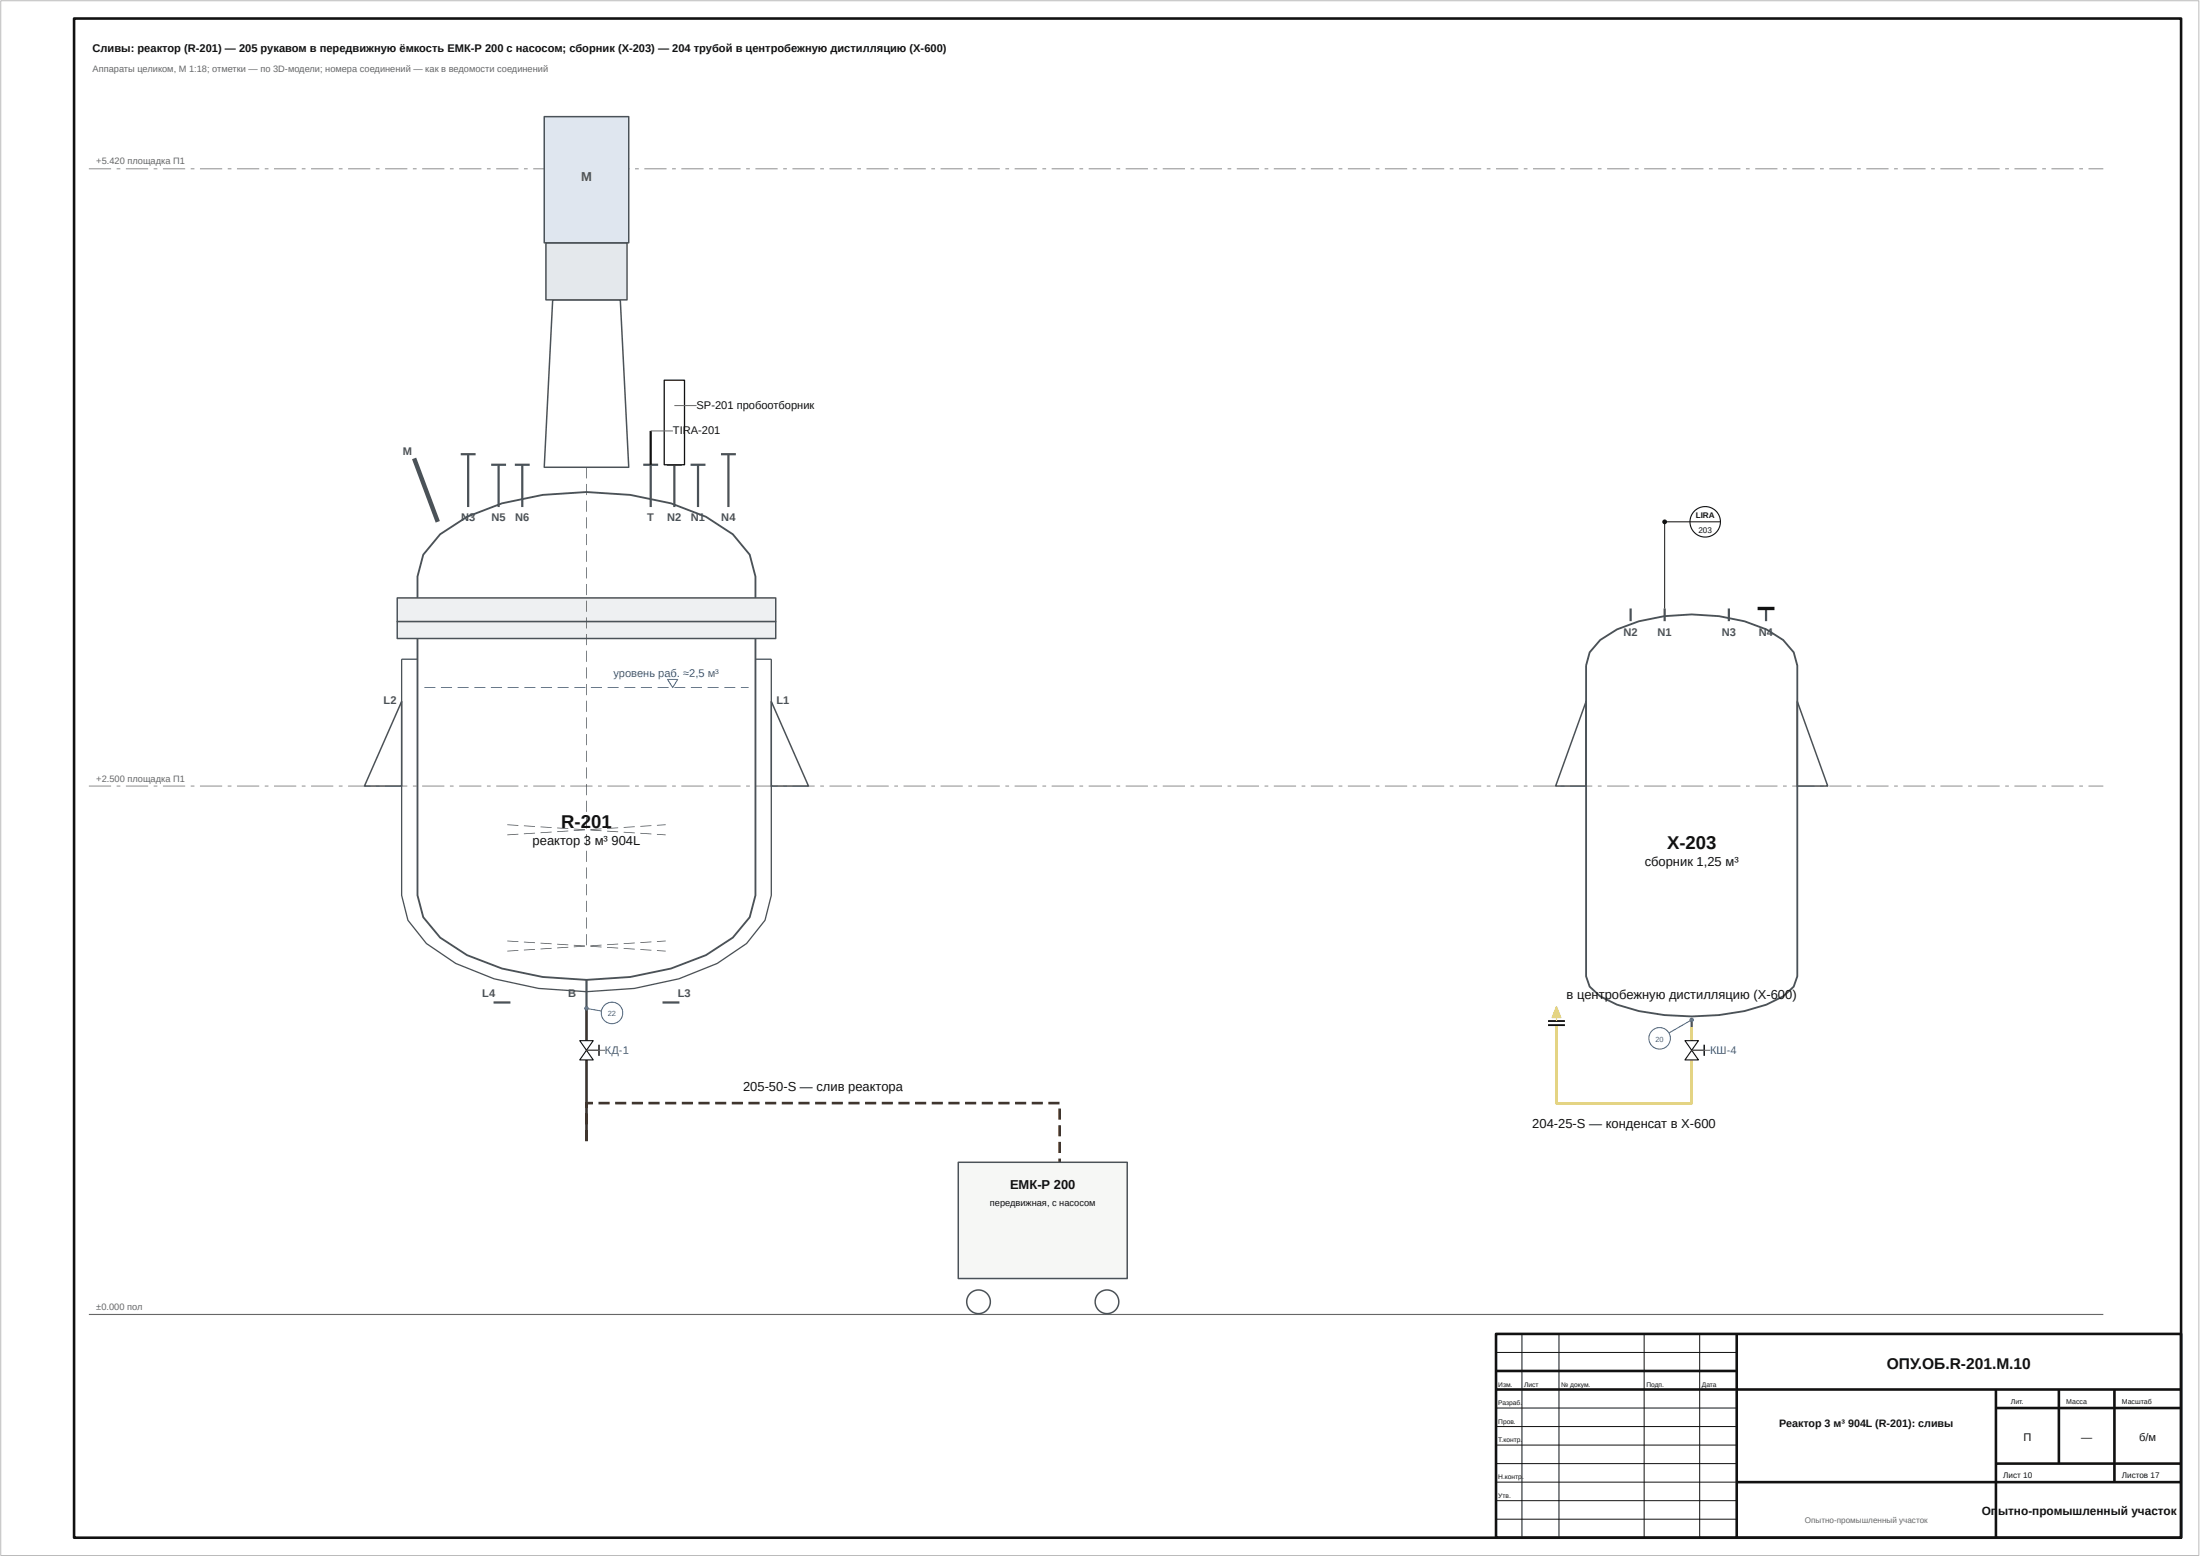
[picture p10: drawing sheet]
<svg xmlns="http://www.w3.org/2000/svg" width="594mm" height="420mm" viewBox="0 0 594 420" stroke-linecap="round" stroke-linejoin="round" font-family="sans-serif">
<path d="M469 360v55M404 370h65M404 375h185M539 375v40M539 380h50M556 375v20M571 375v25M469 400h120M539 395h50" fill="none" stroke="#111" stroke-width=".7" stroke-linecap="butt"/>
<path d="M158.4 272.1v8.7M158.4 286v22" fill="none" stroke="#4a2d1a" stroke-width=".7" stroke-linecap="butt"/>
<path d="M158 305h.7v3h-.7zM158 300.5h.7v3h-.7zM158.1 297.5l2-.1v.7h-1.7v-.4h.3v1.3h-.7zM161.6 297.4h3v.7h-3zM166.1 297.4h3v.7h-3zM170.6 297.4h3v.7h-3zM175.1 297.4h3v.7h-3zM179.6 297.4h3v.7h-3zM184.1 297.4h3v.7h-3zM188.6 297.4h3v.7h-3zM193.1 297.4h3v.7h-3zM197.6 297.4h3v.7h-3zM202.1 297.4h3v.7h-3zM206.6 297.4h3v.7h-3zM211.1 297.4h3v.7h-3zM215.6 297.4h3v.7h-3zM220.1 297.4h3v.7h-3zM224.6 297.4h3v.7h-3zM229.1 297.4h3v.7h-3zM233.6 297.4h3v.7h-3zM238.1 297.4h3v.7h-3zM242.6 297.4h3v.7h-3zM247.1 297.4h3v.7h-3zM251.6 297.4h3v.7h-3zM256.1 297.4h3v.7h-3zM260.6 297.4h3v.7h-3zM265.1 297.4h3v.7h-3zM269.6 297.4h3v.7h-3zM274.1 297.4h3v.7h-3zM278.6 297.4h3v.7h-3zM283.1 297.4h3v.7h-3zM285.8 299.2h.7v3h-.7zM285.8 303.7h.7v3h-.7zM285.8 308.2h.7v3h-.7zM285.8 312.7h.7v1h-.7z" fill="#4a2d1a"/>
<path d="M420.3 276.7v21.1h36.5v-11.8M456.8 277.2v3.6" fill="none" stroke="#e9cf4e" stroke-width=".7" stroke-linecap="butt"/>
<path d="M.2 .2h593.6v419.6h-593.6z" fill="none" stroke="#bbb" stroke-width=".27"/>
<path d="M20 5h569v410h-569zM404 360h185v55h-185z" fill="none" stroke="#111" stroke-width=".7" stroke-linecap="butt"/>
<path d="M411 360v55M421 360v55M444 360v55M459 360v55M404 365h65M404 380h65M404 385h65M404 390h65M404 395h65M404 400h65M404 405h65M404 410h65" fill="none" stroke="#111" stroke-width=".27"/>
<path d="M24 354.7h544" fill="none" stroke="#666" stroke-width=".3"/>
<g fill="#666">
<path d="M24 212h6v.2h-6zM31.5 212h1v.2h-1zM34 212h6v.2h-6zM41.5 212h1v.2h-1zM44 212h6v.2h-6zM51.5 212h1v.2h-1zM54 212h6v.2h-6zM61.5 212h1v.2h-1zM64 212h6v.2h-6zM71.5 212h1v.2h-1zM74 212h6v.2h-6zM81.5 212h1v.2h-1zM84 212h6v.2h-6zM91.5 212h1v.2h-1zM94 212h6v.2h-6zM101.5 212h1v.2h-1zM104 212h6v.2h-6zM111.5 212h1v.2h-1zM114 212h6v.2h-6zM121.5 212h1v.2h-1zM124 212h6v.2h-6zM131.5 212h1v.2h-1zM134 212h6v.2h-6zM141.5 212h1v.2h-1zM144 212h6v.2h-6zM151.5 212h1v.2h-1zM154 212h6v.2h-6zM161.5 212h1v.2h-1zM164 212h6v.2h-6zM171.5 212h1v.2h-1zM174 212h6v.2h-6zM181.5 212h1v.2h-1zM184 212h6v.2h-6zM191.5 212h1v.2h-1zM194 212h6v.2h-6zM201.5 212h1v.2h-1zM204 212h6v.2h-6zM211.5 212h1v.2h-1zM214 212h6v.2h-6zM221.5 212h1v.2h-1zM224 212h6v.2h-6zM231.5 212h1v.2h-1zM234 212h6v.2h-6zM241.5 212h1v.2h-1zM244 212h6v.2h-6zM251.5 212h1v.2h-1zM254 212h6v.2h-6zM261.5 212h1v.2h-1zM264 212h6v.2h-6zM271.5 212h1v.2h-1zM274 212h6v.2h-6zM281.5 212h1v.2h-1zM284 212h6v.2h-6zM291.5 212h1v.2h-1zM294 212h6v.2h-6zM301.5 212h1v.2h-1zM304 212h6v.2h-6zM311.5 212h1v.2h-1zM314 212h6v.2h-6zM321.5 212h1v.2h-1zM324 212h6v.2h-6zM331.5 212h1v.2h-1zM334 212h6v.2h-6zM341.5 212h1v.2h-1zM344 212h6v.2h-6zM351.5 212h1v.2h-1zM354 212h6v.2h-6zM361.5 212h1v.2h-1zM364 212h6v.2h-6zM371.5 212h1v.2h-1zM374 212h6v.2h-6zM381.5 212h1v.2h-1zM384 212h6v.2h-6zM391.5 212h1v.2h-1zM394 212h6v.2h-6zM401.5 212h1v.2h-1zM404 212h6v.2h-6zM411.5 212h1v.2h-1zM414 212h6v.2h-6zM421.5 212h1v.2h-1zM424 212h6v.2h-6zM431.5 212h1v.2h-1zM434 212h6v.2h-6zM441.5 212h1v.2h-1zM444 212h6v.2h-6zM451.5 212h1v.2h-1zM454 212h6v.2h-6zM461.5 212h1v.2h-1zM464 212h6v.2h-6zM471.5 212h1v.2h-1zM474 212h6v.2h-6zM481.5 212h1v.2h-1zM484 212h6v.2h-6zM491.5 212h1v.2h-1zM494 212h6v.2h-6zM501.5 212h1v.2h-1zM504 212h6v.2h-6zM511.5 212h1v.2h-1zM514 212h6v.2h-6zM521.5 212h1v.2h-1zM524 212h6v.2h-6zM531.5 212h1v.2h-1zM534 212h6v.2h-6zM541.5 212h1v.2h-1zM544 212h6v.2h-6zM551.5 212h1v.2h-1zM554 212h6v.2h-6zM561.5 212h1v.2h-1zM564 212h4v.2h-4z"/>
<path d="M24 45.5h6v.2h-6zM31.5 45.5h1v.2h-1zM34 45.5h6v.2h-6zM41.5 45.5h1v.2h-1zM44 45.5h6v.2h-6zM51.5 45.5h1v.2h-1zM54 45.5h6v.2h-6zM61.5 45.5h1v.2h-1zM64 45.5h6v.2h-6zM71.5 45.5h1v.2h-1zM74 45.5h6v.2h-6zM81.5 45.5h1v.2h-1zM84 45.5h6v.2h-6zM91.5 45.5h1v.2h-1zM94 45.5h6v.2h-6zM101.5 45.5h1v.2h-1zM104 45.5h6v.2h-6zM111.5 45.5h1v.2h-1zM114 45.5h6v.2h-6zM121.5 45.5h1v.2h-1zM124 45.5h6v.2h-6zM131.5 45.5h1v.2h-1zM134 45.5h6v.2h-6zM141.5 45.5h1v.2h-1zM144 45.5h6v.2h-6zM151.5 45.5h1v.2h-1zM154 45.5h6v.2h-6zM161.5 45.5h1v.2h-1zM164 45.5h6v.2h-6zM171.5 45.5h1v.2h-1zM174 45.5h6v.2h-6zM181.5 45.5h1v.2h-1zM184 45.5h6v.2h-6zM191.5 45.5h1v.2h-1zM194 45.5h6v.2h-6zM201.5 45.5h1v.2h-1zM204 45.5h6v.2h-6zM211.5 45.5h1v.2h-1zM214 45.5h6v.2h-6zM221.5 45.5h1v.2h-1zM224 45.5h6v.2h-6zM231.5 45.5h1v.2h-1zM234 45.5h6v.2h-6zM241.5 45.5h1v.2h-1zM244 45.5h6v.2h-6zM251.5 45.5h1v.2h-1zM254 45.5h6v.2h-6zM261.5 45.5h1v.2h-1zM264 45.5h6v.2h-6zM271.5 45.5h1v.2h-1zM274 45.5h6v.2h-6zM281.5 45.5h1v.2h-1zM284 45.5h6v.2h-6zM291.5 45.5h1v.2h-1zM294 45.5h6v.2h-6zM301.5 45.5h1v.2h-1zM304 45.5h6v.2h-6zM311.5 45.5h1v.2h-1zM314 45.5h6v.2h-6zM321.5 45.5h1v.2h-1zM324 45.5h6v.2h-6zM331.5 45.5h1v.2h-1zM334 45.5h6v.2h-6zM341.5 45.5h1v.2h-1zM344 45.5h6v.2h-6zM351.5 45.5h1v.2h-1zM354 45.5h6v.2h-6zM361.5 45.5h1v.2h-1zM364 45.5h6v.2h-6zM371.5 45.5h1v.2h-1zM374 45.5h6v.2h-6zM381.5 45.5h1v.2h-1zM384 45.5h6v.2h-6zM391.5 45.5h1v.2h-1zM394 45.5h6v.2h-6zM401.5 45.5h1v.2h-1zM404 45.5h6v.2h-6zM411.5 45.5h1v.2h-1zM414 45.5h6v.2h-6zM421.5 45.5h1v.2h-1zM424 45.5h6v.2h-6zM431.5 45.5h1v.2h-1zM434 45.5h6v.2h-6zM441.5 45.5h1v.2h-1zM444 45.5h6v.2h-6zM451.5 45.5h1v.2h-1zM454 45.5h6v.2h-6zM461.5 45.5h1v.2h-1zM464 45.5h6v.2h-6zM471.5 45.5h1v.2h-1zM474 45.5h6v.2h-6zM481.5 45.5h1v.2h-1zM484 45.5h6v.2h-6zM491.5 45.5h1v.2h-1zM494 45.5h6v.2h-6zM501.5 45.5h1v.2h-1zM504 45.5h6v.2h-6zM511.5 45.5h1v.2h-1zM514 45.5h6v.2h-6zM521.5 45.5h1v.2h-1zM524 45.5h6v.2h-6zM531.5 45.5h1v.2h-1zM534 45.5h6v.2h-6zM541.5 45.5h1v.2h-1zM544 45.5h6v.2h-6zM551.5 45.5h1v.2h-1zM554 45.5h6v.2h-6zM561.5 45.5h1v.2h-1zM564 45.5h4v.2h-4z"/>
</g>
<path d="M112.7 167.8v73.8l1.6 5.9 4.6 5.5 7.2 4.8 9.5 3.6a86.6 86.6 0 0 0 45.6 0l9.4-3.6 7.3-4.8 4.6-5.5 1.5-5.9v-73.8" fill="none" stroke="#4a5258" stroke-width=".5"/>
<path d="M112.7 177.9h-4.2v63.7l1.7 6.8 5 6.2 7.9 5.4 10.3 4.2 12.1 2.6 12.9 .8 12.9-.8 12-2.6 10.4-4.2 7.9-5.4 5-6.2 1.7-6.8v-63.7h-4.3" fill="none" stroke="#4a5258" stroke-width=".35"/>
<path d="M107.3 161.4h102.2v6.4h-102.2z" fill="#eef0f2"/>
<path d="M107.3 161.4h102.2v6.4h-102.2z" fill="none" stroke="#4a5258" stroke-width=".4"/>
<path d="M107.3 167.8h102.2v4.5h-102.2z" fill="#eef0f2"/>
<path d="M149.2 80.9h18.3l2.3 45.2h-22.8zM107.3 167.8h102.2v4.5h-102.2zM108.5 189.3v22.8h-10.1zM208.3 189.3l10 22.8h-10z" fill="none" stroke="#4a5258" stroke-width=".4"/>
<path d="M112.7 161.4v-5.8l1.6-5.9 4.6-5.5 7.2-4.7 9.5-3.7a86.9 86.9 0 0 1 45.6 0l9.4 3.7 7.3 4.7 4.6 5.5 1.5 5.9v5.8" fill="none" stroke="#4a5258" stroke-width=".5"/>
<path d="M147.4 65.5h21.9v15.4h-21.9z" fill="#e4e8ec"/>
<path d="M147.4 65.5h21.9v15.4h-21.9z" fill="none" stroke="#4a5258" stroke-width=".4"/>
<path d="M147 31.5h22.8v34h-22.8z" fill="#dfe6ef"/>
<path d="M147 31.5h22.8v34h-22.8z" fill="none" stroke="#4a5258" stroke-width=".4"/>
<g fill="#4a5258">
<path d="M158.3 126.1h.2v3h-.2zM158.3 130.6h.2v3h-.2zM158.3 135.1h.2v3h-.2zM158.3 139.6h.2v3h-.2zM158.3 144.1h.2v3h-.2zM158.3 148.6h.2v3h-.2zM158.3 153.1h.2v3h-.2zM158.3 157.6h.2v3h-.2zM158.3 162.1h.2v3h-.2zM158.3 166.6h.2v3h-.2zM158.3 171.1h.2v3h-.2zM158.3 175.6h.2v3h-.2zM158.3 180.1h.2v3h-.2zM158.3 184.6h.2v3h-.2zM158.3 189.1h.2v3h-.2zM158.3 193.6h.2v3h-.2zM158.3 198.1h.2v3h-.2zM158.3 202.6h.2v3h-.2zM158.3 207.1h.2v3h-.2zM158.3 211.6h.2v3h-.2zM158.3 216.1h.2v3h-.2zM158.3 220.6h.2v3h-.2zM158.3 225.1h.2v3h-.2zM158.3 229.6h.2v3h-.2zM158.3 234.1h.2v3h-.2zM158.3 238.6h.2v3h-.2zM158.3 243.1h.2v3h-.2zM158.3 247.6h.2v3h-.2zM158.3 252.1h.2v3h-.2z"/>
<path d="M137 253.8l3 .2v.2l-3-.2zM141.5 254.1l3 .2v.2l-3-.2zM146 254.4l3 .2v.2l-3-.2zM150.5 254.7l3 .2-.1 .2-2.9-.2zM155 255l3 .2-.1 .2-3-.2zM159.5 255.3l2.9 .2v.2l-3-.2zM163.9 255.6l3 .2v.2l-3-.2zM168.4 255.9l3 .2v.2l-3-.2zM172.9 256.1l3 .2v.2l-3-.2zM177.4 256.4l2.4 .2v.2l-2.4-.2z"/>
<path d="M137 256.6l3-.2v.2l-3 .2zM141.5 256.3l3-.2v.2l-3 .2zM146 256l3-.2v.2l-3 .2zM150.5 255.7l2.9-.2 .1 .2-3 .2zM154.9 255.4l3-.2 .1 .2-3 .2zM159.4 255.2l3-.2v.2l-2.9 .1zM163.9 254.9l3-.2v.2l-3 .2zM168.4 254.6l3-.2v.2l-3 .2zM172.9 254.3l3-.2v.2l-3 .2zM177.4 254l2.4-.2v.2l-2.4 .2z"/>
<path d="M137 222.5l3 .2v.2l-3-.2zM141.5 222.8l3 .2v.2l-3-.2zM146 223.1l3 .1v.2l-3-.1zM150.5 223.3l3 .2-.1 .2-2.9-.2zM155 223.6l3 .2-.1 .2-3-.2zM159.5 223.9l2.9 .2v.2l-3-.2zM163.9 224.2l3 .2v.2l-3-.2zM168.4 224.5l3 .2v.2l-3-.2zM172.9 224.8l3 .2v.2l-3-.2zM177.4 225.1l2.4 .1v.2l-2.4-.1z"/>
<path d="M137 225.2l3-.2v.2l-3 .2zM141.5 224.9l3-.2v.2l-3 .2zM146 224.6l3-.1v.2l-3 .1zM150.5 224.4l2.9-.2 .1 .2-3 .2zM154.9 224.1l3-.2 .1 .2-3 .2zM159.4 223.8l3-.2v.2l-2.9 .2zM163.9 223.5l3-.2v.2l-3 .2zM168.4 223.2l3-.2v.2l-3 .2zM172.9 222.9l3-.2v.2l-3 .2zM177.4 222.6l2.4-.1v.2l-2.4 .1z"/>
</g>
<path d="M114.6 185.5h3v.2h-3zM119.1 185.5h3v.2h-3zM123.6 185.5h3v.2h-3zM128.1 185.5h3v.2h-3zM132.6 185.5h3v.2h-3zM137.1 185.5h3v.2h-3zM141.6 185.5h3v.2h-3zM146.1 185.5h3v.2h-3zM150.6 185.5h3v.2h-3zM155.1 185.5h3v.2h-3zM159.6 185.5h3v.2h-3zM164.1 185.5h3v.2h-3zM168.6 185.5h3v.2h-3zM173.1 185.5h3v.2h-3zM177.6 185.5h3v.2h-3zM182.1 185.5h3v.2h-3zM186.6 185.5h3v.2h-3zM191.1 185.5h3v.2h-3zM195.6 185.5h3v.2h-3zM200.1 185.5h2.1v.2h-2.1z" fill="#1f5fa8"/>
<path d="M180.3 183.4h2.7l-1.4 2.2z" fill="none" stroke="#1f5fa8" stroke-width=".27"/>
<path d="M111.8 123.7l6.4 17.1" fill="none" stroke="#4a5258" stroke-width="1.2" stroke-linecap="butt"/>
<g fill="none" stroke="#4a5258" stroke-width=".6">
<path d="M124.4 122.6h4M126.4 122.6v14.2M132.6 125.4h4.1M134.7 125.4v11.4M139 125.4h4M141 125.4v11.4M173.7 125.4h4M175.7 125.4v11.4M180.1 125.4h4M182.1 125.4v11.4M186.5 125.4h4M188.5 125.4v11.4"/>
<path d="M194.7 122.6h4M196.7 122.6v14.2M158.4 264.4v7.7"/>
</g>
<path d="M432.1 172.7l4.6-2.8a52.4 52.4 0 0 1 40.3 0l4.5 2.8 2.9 3.3 1 3.6v83.9l-1 2.8-2.9 2.6-4.5 2.2a65.6 65.6 0 0 1-40.3 0l-4.6-2.2-2.8-2.6-1-2.8v-83.9l1-3.6z" fill="none" stroke="#4a5258" stroke-width=".5"/>
<path d="M428.3 189.3v22.8h-8.2zM485.4 189.3l8.2 22.8h-8.2z" fill="none" stroke="#4a5258" stroke-width=".4"/>
<path d="M175.7 116.3v9.1" fill="none" stroke="#111" stroke-width=".6"/>
<path d="M179.4 102.6h5.4v22.8h-5.4z" fill="#fff"/>
<path d="M179.4 102.6h5.4v22.8h-5.4z" fill="none" stroke="#111" stroke-width=".35"/>
<path d="M133.3 270.5h4.5M178.9 270.5h4.6" fill="none" stroke="#4a5258" stroke-width=".6"/>
<path d="M258.8 313.7h45.6v31.3h-45.6z" fill="#f6f7f5"/>
<path d="M258.8 313.7h45.6v31.3h-45.6z" fill="none" stroke="#4a5258" stroke-width=".4"/>
<circle cx="264.2" cy="351.3" r="3.2" fill="#fff"/>
<circle cx="264.2" cy="351.3" r="3.2" fill="none" stroke="#4a5258" stroke-width=".4"/>
<circle cx="298.9" cy="351.3" r="3.2" fill="#fff"/>
<circle cx="298.9" cy="351.3" r="3.2" fill="none" stroke="#4a5258" stroke-width=".4"/>
<path d="M440.3 164.2v3.4M449.5 164.2v3.4M466.9 164.2v3.4M476.9 164.2v3.4" fill="none" stroke="#4a5258" stroke-width=".6"/>
<path d="M474.6 164.2h4.6" fill="none" stroke="#111" stroke-width=".9" stroke-linecap="butt"/>
<path d="M456.4 140.8h-6.9v23.4" fill="none" stroke="#111" stroke-width=".27"/>
<circle cx="449.5" cy="140.8" r=".5" fill="#111"/>
<circle cx="449.5" cy="140.8" r=".5" fill="none" stroke="#111" stroke-width=".27"/>
<circle cx="460.5" cy="140.8" r="4.1" fill="#fff"/>
<circle cx="460.5" cy="140.8" r="4.1" fill="none" stroke="#111" stroke-width=".3"/>
<path d="M456.4 140.8h8.2" fill="none" stroke="#111" stroke-width=".27"/>
<path d="M456.8 274.8v2.4" fill="none" stroke="#4a5258" stroke-width=".6"/>
<path d="M418 276.7h4.6M418 275.6h4.6" fill="none" stroke="#111" stroke-width=".5"/>
<path d="M420.3 273.9v1.7" fill="none" stroke="#e9cf4e" stroke-width=".3"/>
<path d="M420.3 271.6l1.2 3h-2.4z" fill="#e9cf4e"/>
<path d="M420.3 271.6l1.2 3h-2.4z" fill="none" stroke="#e9cf4e" stroke-width=".27"/>
<path d="M156.6 280.8l3.6 5.2h-3.6l3.6-5.2z" fill="#fff"/>
<path d="M156.6 280.8l3.6 5.2h-3.6l3.6-5.2zM158.4 283.4h3.4" fill="none" stroke="#111" stroke-width=".3"/>
<path d="M161.8 281.9v3" fill="none" stroke="#111" stroke-width=".4"/>
<path d="M455 280.8l3.7 5.2h-3.7l3.7-5.2z" fill="#fff"/>
<path d="M455 280.8l3.7 5.2h-3.7l3.7-5.2zM456.8 283.4h3.4" fill="none" stroke="#111" stroke-width=".3"/>
<path d="M460.2 281.9v3" fill="none" stroke="#111" stroke-width=".4"/>
<path d="M175.7 116.3h6M182.1 109.5h6M158.4 283.4h5M456.8 283.4h5" fill="none" stroke="#666" stroke-width=".27"/>
<path d="M158.4 272.1l4 .8" fill="none" stroke="#1f5fa8" stroke-width=".27"/>
<circle cx="158.4" cy="272.1" r=".45" fill="#1f5fa8"/>
<circle cx="158.4" cy="272.1" r=".45" fill="none" stroke="#1f5fa8" stroke-width=".27"/>
<circle cx="165.3" cy="273.4" r="2.9" fill="#fff"/>
<g fill="none" stroke="#1f5fa8" stroke-width=".27">
<path d="M456.8 275.2l-6.1 3.6"/>
<circle cx="165.3" cy="273.4" r="2.9"/>
</g>
<circle cx="456.8" cy="275.2" r=".45" fill="#1f5fa8"/>
<circle cx="456.8" cy="275.2" r=".45" fill="none" stroke="#1f5fa8" stroke-width=".27"/>
<circle cx="448.2" cy="280.2" r="2.9" fill="#fff"/>
<circle cx="448.2" cy="280.2" r="2.9" fill="none" stroke="#1f5fa8" stroke-width=".27"/>
<g font-size="5" fill="#111">
<text x="151.6" y="223.5">R-2</text>
<text x="159.6" y="223.5">01</text>
<text x="450.2" y="229.2">X-203</text>
</g>
<text font-size="4.2" fill="#111" x="509.5" y="369.5">ОПУ.ОБ.R-201.М.10</text>
<text font-size="3.5" fill="#4a5258" x="156.9" y="48.9">M</text>
<g font-size="3.5" fill="#111">
<text x="143.8" y="228.1">реактор 3 м³</text>
<text x="165.1" y="228.1">904L</text>
<text x="444.1" y="233.8">сборник 1,25 м³</text>
<text x="423.1" y="269.5">в центробежную дистилляцию (X-600)</text>
<text x="200.7" y="294.5">205-50-S — слив реактора</text>
<text x="413.8" y="304.6">204-25-S — конденсат в X-600</text>
<text x="272.8" y="321">ЕМК-Р 200</text>
</g>
<g font-size="3.2" fill="#111">
<text x="535.2" y="409">Оп</text>
<text x="539.6" y="409">ытно-промышленный участок</text>
</g>
<g font-size="3" fill="#111">
<text x="25" y="14">Сливы: реактор (R-201) — 205 рукавом в передвижную ёмкость ЕМК-Р 200 с насосом; сборник (X-203) — 204 трубой в центробежную дистилляцию (X-600)</text>
<text x="188.1" y="110.4">SP-201 пробоотборник</text>
<text x="181.7" y="117.2">TIRA-201</text>
<text x="546.4" y="389">П</text>
<text x="562" y="389">—</text>
<text x="577.7" y="389">б/м</text>
</g>
<g font-size="3" fill="#4a5258">
<text x="108.7" y="122.8">M</text>
<text x="124.5" y="140.5">N3</text>
<text x="132.7" y="140.5">N5</text>
<text x="139.1" y="140.5">N6</text>
<text x="174.8" y="140.5">T</text>
<text x="180.2" y="140.5">N2</text>
<text x="186.6" y="140.5">N1</text>
<text x="194.8" y="140.5">N4</text>
<text x="438.4" y="171.7">N2</text>
<text x="447.6" y="171.7">N1</text>
<text x="465" y="171.7">N3</text>
<text x="475" y="171.7">N4</text>
<text x="103.6" y="189.9">L2</text>
<text x="209.7" y="189.9">L1</text>
<text x="130.2" y="269.2">L4</text>
<text x="153.5" y="269.2">B</text>
<text x="183" y="269.2">L3</text>
</g>
<g font-size="3" fill="#1f5fa8">
<text x="165.7" y="182.8">уровень раб. ≈2,5 м³</text>
<text x="163.4" y="284.3">КД-1</text>
<text x="461.8" y="284.3">КШ-4</text>
</g>
<g font-size="2.9" fill="#111">
<text x="480.5" y="385">Реактор 3 м³</text>
<text x="499.1" y="385">904L (R-201): сливы</text>
</g>
<g font-size="2.5" fill="#666">
<text x="25" y="19.5">Аппараты целиком, М 1:18; отметки — по 3D-модели; номера соединений — как в ведомости соединений</text>
<text x="26" y="44.4">+5.420 площадка П1</text>
<text x="26" y="210.9">+2.500 площадка П1</text>
<text x="26" y="353.5">±0.000 пол</text>
</g>
<text font-size="2.5" fill="#111" x="267.3" y="325.5">передвижная, с насосом</text>
<g font-size="2.2" fill="#111">
<text x="457.9" y="139.9">LIRA</text>
<text x="458.7" y="143.8">203</text>
<text x="541" y="398.8">Лист 10</text>
<text x="573" y="398.8">Листов 17</text>
</g>
<text font-size="2.2" fill="#666" x="487.4" y="411">Опытно-промышленный участок</text>
<g font-size="2" fill="#1f5fa8">
<text x="164.2" y="274.3">22</text>
<text x="447.1" y="281.1">20</text>
</g>
<g font-size="1.9" fill="#111">
<text x="543" y="378.8">Лит.</text>
<text x="558" y="378.8">Масса</text>
<text x="573" y="378.8">Масштаб</text>
</g>
<g font-size="1.8" fill="#111">
<text x="404.6" y="374.2">Изм.</text>
<text x="411.6" y="374.2">Лист</text>
<text x="421.6" y="374.2">№ докум.</text>
<text x="444.6" y="374.2">Подп.</text>
<text x="459.6" y="374.2">Дата</text>
<text x="404.6" y="379.2">Разраб.</text>
<text x="404.6" y="384.2">Пров.</text>
<text x="404.6" y="389.2">Т.контр.</text>
<text x="404.6" y="399.2">Н.контр</text>
<text x="411" y="399.2">.</text>
<text x="404.6" y="404.2">Утв.</text>
</g>
</svg>
